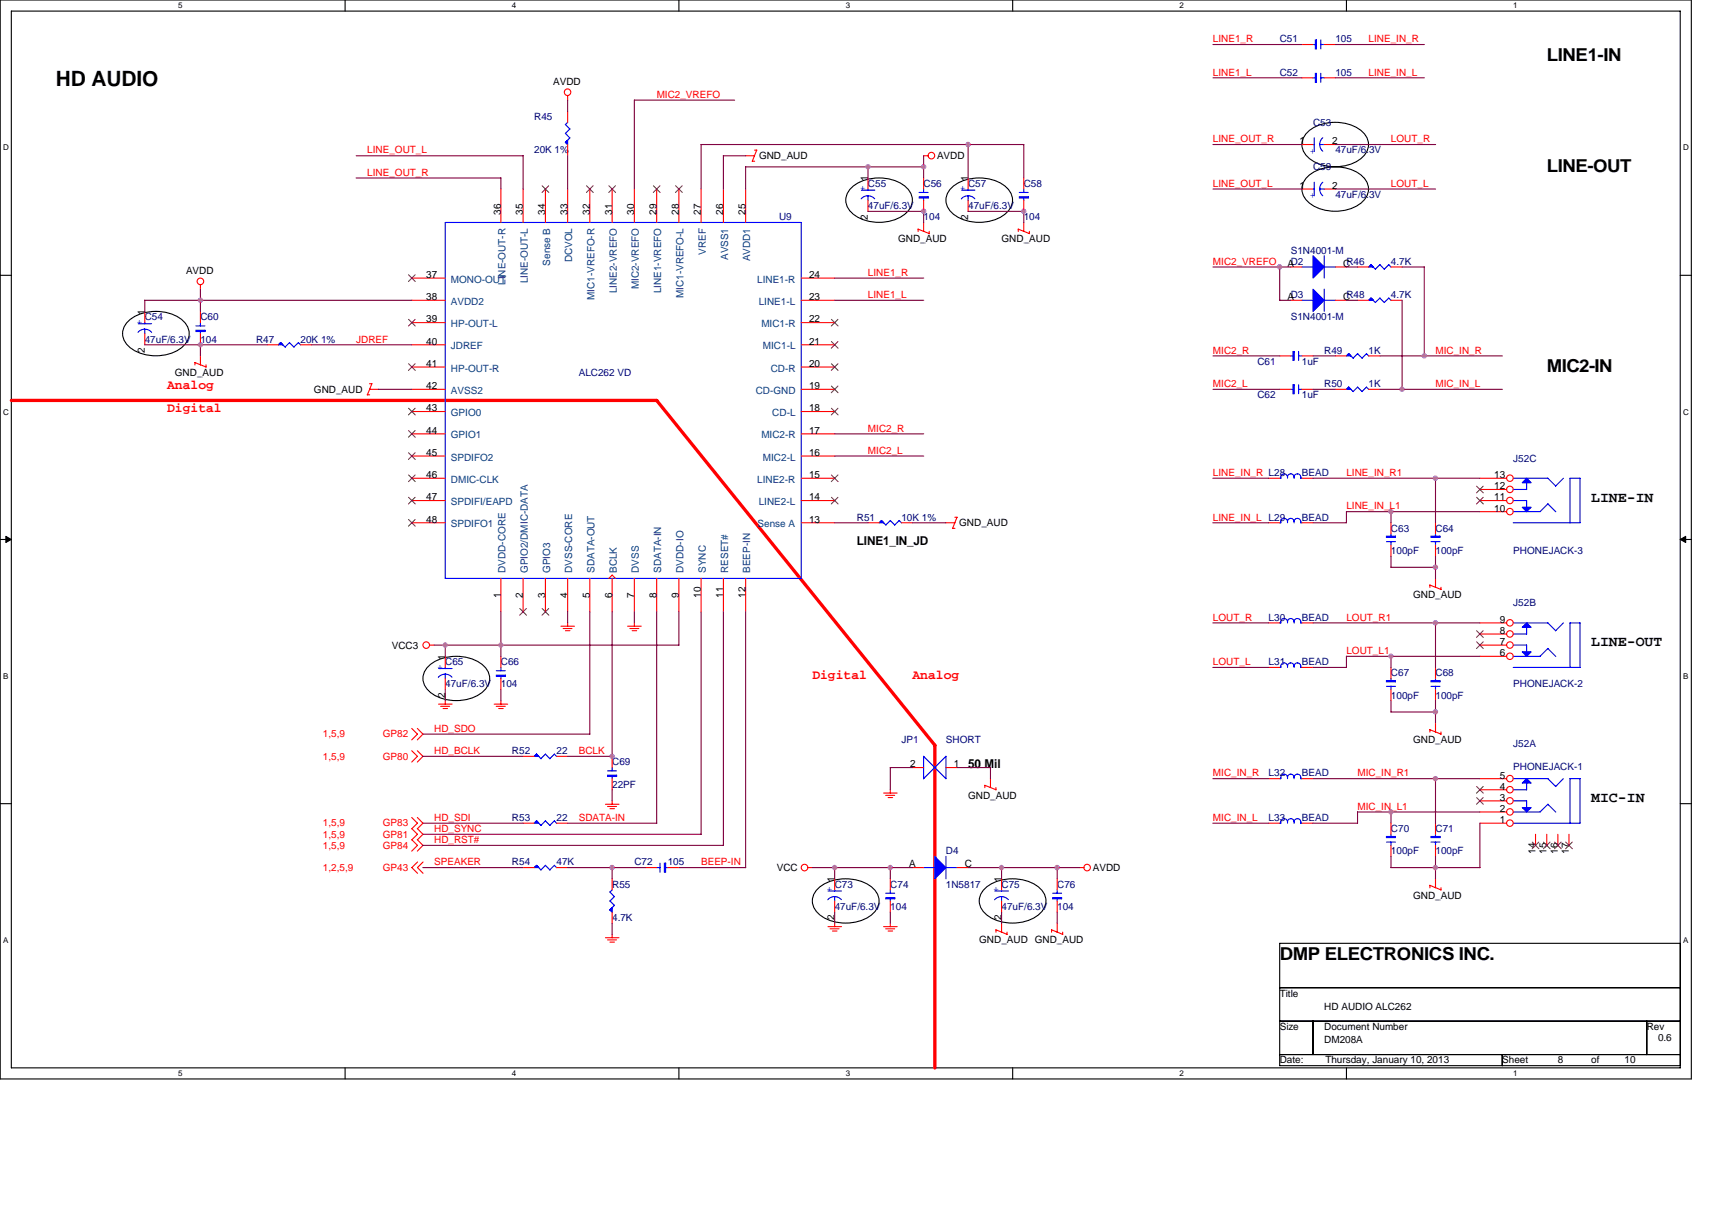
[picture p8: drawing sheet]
<svg xmlns="http://www.w3.org/2000/svg" width="297mm" height="210mm" viewBox="0 0 297 210" stroke-linecap="round" stroke-linejoin="round" font-family="sans-serif">
<path d="M0 0h293.5v187.2h-293.5zM2 1.9h289.5v183.4h-289.5z" fill="none" stroke="#000" stroke-width=".19"/>
<g fill="#fff">
<path d="M30.9 .2h.8v1.6h-.8z"/>
<path d="M30.9 185.5h.8v1.6h-.8z"/>
</g>
<path d="M59.9 0v1.9M59.9 185.3v1.9" fill="none" stroke="#000" stroke-width=".19"/>
<g fill="#fff">
<path d="M88.8 .2h.8v1.6h-.8z"/>
<path d="M88.8 185.5h.8v1.6h-.8z"/>
</g>
<path d="M117.8 0v1.9M117.8 185.3v1.9" fill="none" stroke="#000" stroke-width=".19"/>
<g fill="#fff">
<path d="M146.7 .2h.8v1.6h-.8z"/>
<path d="M146.7 185.5h.8v1.6h-.8z"/>
</g>
<path d="M175.7 0v1.9M175.7 185.3v1.9" fill="none" stroke="#000" stroke-width=".19"/>
<g fill="#fff">
<path d="M204.7 .2h.7v1.6h-.7z"/>
<path d="M204.7 185.5h.7v1.6h-.7z"/>
</g>
<path d="M233.6 0v1.9M233.6 185.3v1.9" fill="none" stroke="#000" stroke-width=".19"/>
<g fill="#fff">
<path d="M262.6 .2h.7v1.6h-.7z"/>
<path d="M262.6 185.5h.7v1.6h-.7z"/>
<path d="M.5 24.8h1v1.6h-1z"/>
<path d="M292 24.8h1v1.6h-1z"/>
<path d="M.5 70.7h1v1.5h-1z"/>
<path d="M292 70.7h1v1.5h-1z"/>
</g>
<path d="M0 47.8h2M291.5 47.8h2" fill="none" stroke="#000" stroke-width=".19"/>
<g fill="#fff">
<path d="M.5 116.5h.9v1.6h-.9z"/>
<path d="M292 116.5h.9v1.6h-.9z"/>
</g>
<path d="M0 93.6h2M291.5 93.6h2" fill="none" stroke="#000" stroke-width=".19"/>
<path d="M1 93.1l1 .5-1 .5zM291.5 93.6l1-.5v1z" fill="#000" stroke="#000" stroke-width=".17"/>
<g fill="#fff">
<path d="M.5 162.4h.9v1.5h-.9z"/>
<path d="M292 162.4h.9v1.5h-.9z"/>
</g>
<g fill="none" stroke="#000" stroke-width=".19">
<path d="M147.5 32.8a7.5 7.5 0 0 1 10 0 2.87 2.87 0 0 1-.6 4.4 7.6 7.6 0 0 1-9.4-.5 2.79 2.79 0 0 1 0-3.9zM164.9 32.8a7.5 7.5 0 0 1 10 0 2.87 2.87 0 0 1-.6 4.4 7.6 7.6 0 0 1-9.4-.5 2.79 2.79 0 0 1 0-3.9zM226.7 23.1a7.5 7.5 0 0 1 10 0 2.87 2.87 0 0 1-.6 4.5 7.6 7.6 0 0 1-9.4-.6 2.79 2.79 0 0 1 0-3.9zM226.7 30.9a7.5 7.5 0 0 1 10 0 2.87 2.87 0 0 1-.6 4.4 7.6 7.6 0 0 1-9.4-.6 2.79 2.79 0 0 1 0-3.8zM22.1 55.9a7.5 7.5 0 0 1 9.9 0 2.87 2.87 0 0 1-.5 4.5 7.6 7.6 0 0 1-9.4-.6 2.79 2.79 0 0 1 0-3.9zM74.2 115.8a7.5 7.5 0 0 1 10 0 2.85 2.85 0 0 1-.6 4.4 7.6 7.6 0 0 1-9.4-.5 2.77 2.77 0 0 1 0-3.9zM0 139.5h2M291.5 139.5h2M141.7 154.4a7.5 7.5 0 0 1 10 0 2.85 2.85 0 0 1-.5 4.4 7.6 7.6 0 0 1-9.5-.5 2.77 2.77 0 0 1 0-3.9zM170.7 154.4a7.5 7.5 0 0 1 10 0 2.86 2.86 0 0 1-.6 4.4 7.6 7.6 0 0 1-9.4-.5 2.77 2.77 0 0 1 0-3.9zM222 163.7h69.5v21.2h-69.5zM222 171.4h69.5"/>
<path d="M222 177.2h69.5M227.8 177.2v5.8M285.7 177.2v5.8M222 183h69.5M260.6 183v1.9"/>
</g>
<path d="M2 69.5h111.9l48.3 59.8M162.2 129.3v56" fill="none" stroke="#f00" stroke-width=".57"/>
<g fill="none" stroke="#f00" stroke-width=".19">
<path d="M98.5 16.6v.8M98.5 19.3v1.9M225.9 13.5h1.9M225.9 7.7h1.9M229.8 13.5h1.9M229.8 7.7h1.9M86.9 32.8v5.8M90.8 32.8v5.8M94.6 32.8v5.8M98.5 25.1v1.9M98.5 32.8v5.8M102.3 32.8v5.8"/>
<path d="M106.2 32.8v5.8M110.1 32.8v5.8M113.9 32.8v5.8M117.8 32.8v5.8M121.6 32.8v5.8M125.5 32.8v5.8M129.3 27h1.6l-.4 1M129.4 32.8v5.8M130.5 28h.4M130.9 26.1h.4l-.4 1M150.6 30.9v1.9M150.6 34.7v2"/>
<path d="M159.3 39.8v.4M160.2 27h.8M160.2 38.6v1.6l-.9-.4M160.2 30.9v1.9M160.2 34.7v2M168 30.9v1.9M168 34.7v2M176.7 39.8v.4M177.6 38.6v1.6l-.9-.4M177.6 30.9v1.9M177.6 34.7v2M225.9 32.8h1.9"/>
<path d="M225.9 25.1h1.9M229.8 32.8h1.9M229.8 25.1h1.9M25.1 54v2M25.1 57.9v1.9M34.8 49.4v.8M34.8 54v2M34.8 57.9v1.9M46.4 59.8h1.9M52.2 59.8h1.9M71.5 52.1h5.8M71.5 59.8h5.8"/>
<path d="M71.5 56h5.8M71.5 48.3h5.8M139 52.1h5.8M139 59.8h5.8M139 56h5.8M139 48.3h5.8M160.2 40.1l1 .4M161.2 40.2v.4M177.6 40.1l1 .4M178.6 40.2v.4M224 46.3h1.9M224 52.1h1.9"/>
<path d="M231.7 46.3h1.9M231.7 52.1h1.9M235.5 46.3h2M235.5 52.1h2M241.3 46.3h2M241.3 52.1h2M33.8 62.9v.4M34.8 63.3l.9 .4M34.8 61.7v1.6l-1-.4M35.7 63.3v.4M64.1 66.6h.4M64.2 67.5l-.5 1h.4"/>
<path d="M64.5 66.6l-.4 1h1.6M71.5 67.6h5.8M71.5 79.1h5.8M71.5 75.3h5.8M71.5 71.4h5.8M71.5 63.7h5.8M139 67.6h5.8M139 79.1h5.8M139 75.3h5.8M139 71.4h5.8M139 63.7h5.8M222 67.6h2"/>
<path d="M222 61.8h2M225.9 67.6h1.9M225.9 61.8h1.9M231.7 67.6h1.9M231.7 61.8h1.9M237.5 67.6h1.9M237.5 61.8h1.9M71.5 90.7h5.8M71.5 83h5.8M71.5 86.9h5.8M139 90.7h5.8M139 83h5.8"/>
<path d="M139 86.9h5.8M150.6 90.7h1.9M156.4 90.7h1.9M164.1 90.7h1.6l-.4 1M165.3 91.7h.4M165.7 89.8h.4M166 89.8l-.4 .9M220.1 90.7h1.9M220.1 83h1.9M225.9 90.7h1.9M225.9 83h1.9M241.3 90.7v1.9"/>
<path d="M241.3 94.6v1.9M249.1 90.7v1.9M249.1 94.6v1.9M256.8 83h4.6M256.8 84.9h4.6M256.8 86.9h4.6M256.8 88.8h4.6M74.5 112h.9M77.3 113.9v1.9M77.3 117.8v1.9M86.9 100.4v5.8M86.9 113.9v1.9"/>
<path d="M86.9 117.8v1.9M90.8 100.4v5.8M94.6 100.4v5.8M97.3 108.7h2.4M97.7 109.1h1.5M98.1 109.5h.8M98.5 100.4v5.8M98.5 108.1v.6M102.3 100.4v5.8M105.6 100.4l.6-.6 .6 .6M106.2 100.4v5.8M108.9 108.7h2.3"/>
<path d="M109.3 109.1h1.5M109.7 109.5h.8M110.1 100.4v5.8M110.1 108.1v.6M113.9 100.4v5.8M117.8 100.4v5.8M121.6 100.4v5.8M125.5 100.4v5.8M129.4 100.4v5.8M220.1 115.8h1.9M220.1 108.1h1.9M225.9 115.8h1.9"/>
<path d="M225.9 108.1h1.9M241.3 115.8v2M241.3 119.7v1.9M248.1 101.5v.4M249 101.9l1 .4M249.1 100.4v1.5l-1-.4M249.1 115.8v2M249.1 119.7v1.9M250 101.9v.4M256.8 112h4.6M256.8 108.1h4.6M256.8 110h4.6"/>
<path d="M256.8 113.9h4.6M71.4 130.3l1 1-1 .9M71.4 126.4l1 1-1 1M72.4 130.3l1 1-1 .9M72.4 126.4l1 1-1 1M76.1 122.2h2.3M76.5 122.6h1.5M76.9 123h.8M77.3 121.6v.6M85.7 122.2h2.4M86.1 122.6h1.6M86.5 123h.8"/>
<path d="M86.9 121.6v.6M90.8 131.3h1.9M96.6 131.3h1.9M105 139.6h2.4M105.4 140h1.6M106.2 131.3v1.9M106.2 135.1v2M106.2 139v.6M153.3 137.6h2.4M153.7 138h1.5M154.1 138.4h.8M154.5 137.1v.5"/>
<path d="M158.3 133.2h1.9M164.1 133.2h1.9M171.8 136.7l1 .4v-.4M171.8 135.1v1.6l-.9-.4v.4M220.1 135.1h1.9M225.9 135.1h1.9M248.1 126.6l1 .4M248.1 126.6v.4M249 127l1 .4M249.1 125.5v1.5M250 127v.4M256.8 135.1h4.6"/>
<path d="M256.8 137.1h4.6M256.8 139h4.6M71.4 143.8l1 1-1 1M71.4 141.9l1 1-1 .9M71.4 145.7l1 1-1 1M72.4 143.8l1 1-1 1M72.4 141.9l1 1-1 .9M72.4 145.7l1 1-1 1M72.5 149.6l-1 1 1 1M73.4 149.6l-1 1 1 1M90.8 150.6h1.9M90.8 142.9h1.9"/>
<path d="M96.6 150.6h1.9M96.6 142.9h1.9M105.8 140.3h.8M106.2 152.5v1.9M106.2 158.3v1.9M112 150.6h1.9M115.9 150.6h1.9M140.2 150.6h.8M144.8 152.5v1.9M144.8 156.4v1.9M154.5 152.5v1.9M154.5 156.4v1.9"/>
<path d="M158.3 150.6h1.9M166 150.6h2M173.8 152.5v1.9M173.8 156.4v1.9M183.4 152.5v1.9M183.4 156.4v1.9M187.3 150.6h.8M220.1 142.9h1.9M225.9 142.9h1.9M241.3 142.9v1.9M241.3 146.7v1.9M248.1 153.6v.5"/>
<path d="M249 154l1 .4M249.1 142.9v1.9M249.1 146.7v1.9M249.1 152.5v1.6l-1-.5M250 154.1v.4M256.8 142.9h4.6M256.8 140.9h4.6M266.4 144.8v1.9M268.4 144.8v1.9M270.3 144.8v1.9M272.2 144.8v1.9M105 162.7h2.4"/>
<path d="M105.4 163.1h1.6M105.8 163.5h.8M106.2 162.2v.6M143.7 160.8h2.3M144 161.2h1.6M144.4 161.6h.8M144.8 160.2v.6M153.3 160.8h2.4M153.7 161.2h1.5M154.1 161.6h.8M154.5 160.2v.6M172.8 161.4l1 .4"/>
<path d="M172.8 161.4v.4M173.8 161.7l.9 .5M173.8 160.2v1.6M174.7 161.8v.4M183.4 161.7l1 .5M183.4 160.2v1.6l-1-.4 .1 .4M184.4 161.8v.4"/>
<circle cx="98.5" cy="16" r=".57"/>
<circle cx="161.6" cy="27" r=".57"/>
<circle cx="34.8" cy="48.8" r=".57"/>
<circle cx="262" cy="86.9" r=".57"/>
<circle cx="262" cy="83" r=".57"/>
<circle cx="262" cy="84.9" r=".57"/>
<circle cx="262" cy="88.8" r=".57"/>
<circle cx="74" cy="111.9" r=".57"/>
<circle cx="262" cy="113.9" r=".57"/>
<circle cx="262" cy="108.1" r=".57"/>
<circle cx="262" cy="111.9" r=".57"/>
<circle cx="262" cy="110" r=".57"/>
<circle cx="262" cy="135.1" r=".57"/>
<circle cx="262" cy="137" r=".57"/>
<circle cx="262" cy="139" r=".57"/>
<circle cx="139.6" cy="150.6" r=".57"/>
<circle cx="188.6" cy="150.6" r=".57"/>
<circle cx="262" cy="140.9" r=".57"/>
<circle cx="262" cy="142.8" r=".57"/>
</g>
<g fill="none" stroke="#00f" stroke-width=".19">
<path d="M227.8 13.5h.4M227.8 7.7h.4M229.1 13.5h.7M229.1 7.7h.7M229.2 6.9v1.6M229.2 12.7v1.6M77.3 38.6h61.7v61.8h-61.7zM98.1 24.7l.4 .4M98.1 23.1l.8 .8M98.1 21.6l.8 .8M98.5 21.2l-.4 .4M98.9 23.9l-.8 .8"/>
<path d="M98.9 22.4l-.8 .8M149.4 34.5a1.54 1.54 0 0 1 1.2-.5 1.54 1.54 0 0 1 1.2 .5M149.5 33h2.3M150.6 32.8v.2M150.6 34v.8M159.5 33.4h1.5M160.2 32.8v.6M160.2 34.4v.4M166.8 33h2.4M168 32.8v.2M168 34v.8M169.1 34.5a1.55 1.55 0 0 0-1.2-.5h.1a1.46 1.46 0 0 0-1.2 .5"/>
<path d="M176.8 33.4h1.6M177.6 32.8v.6M177.6 34.4v.4M227.8 32.8h.2M227.8 25.1h.2M228 23.9v2.3M228 31.6v2.4M229 32.8a1.54 1.54 0 0 0 .5 1.2M229 25.1a1.54 1.54 0 0 0 .5 1.1M229 32.8h.8M229 25.1h.8M229.5 23.9a1.54 1.54 0 0 0-.5 1.2"/>
<path d="M229.5 31.6a1.46 1.46 0 0 0-.5 1.2M24 56.2h2.3M25.1 57.1a1.54 1.54 0 0 1 1.2 .6M25.1 57.1a1.46 1.46 0 0 0-1.2 .6M25.1 56v.2M25.1 57.1v.8M34 56.6h1.6M34.8 56v.6M34.8 57.5v.4M48.7 59.5l.8 .7M48.7 59.4l-.4 .4M50.2 59.5l.8 .7"/>
<path d="M50.2 59.4l-.7 .8M51.8 59.5l.4 .4M51.8 59.4l-.8 .8M225.9 52.1h1.9M225.9 46.3h1.9M229.8 44.4v3.9M229.8 50.2v3.8M229.8 52.1h1.9M229.8 46.3h1.9M237.9 45.9l.8 .8M237.9 51.7l.8 .8M237.9 45.9l-.4 .4"/>
<path d="M237.9 51.7l-.4 .4M239.4 45.9l.8 .8M239.4 51.7l.8 .8M239.4 45.9l-.8 .8M239.4 51.7l-.8 .8M241 45.9l.4 .5M241 51.7l.4 .4M241 45.9l-.8 .8M241 51.7l-.8 .8M223.9 67.6h.4M223.9 61.8h.4M225.3 67.6h.6"/>
<path d="M225.3 61.8h.6M225.3 61v1.5M225.3 66.8v1.5M234 67.2l.8 .8M234 67.2l-.4 .4M235.5 67.2l.8 .8M235.5 61.4l.8 .8M235.6 67.2l-.8 .7M235.6 61.4l-.8 .8-.8-.8-.4 .4M237.1 67.2l.4 .4M237.1 67.2l-.8 .7M237.5 61.8l-.4-.4-.8 .7"/>
<path d="M152.9 90.3l.8 .8M152.9 90.3l-.4 .4M154.5 90.3l.8 .8M154.5 90.3l-.8 .8M156 90.3l.4 .4M156 90.3l-.8 .8M222 83h.2M222 90.7h.2M222.2 82.8a.58 .58 0 0 1 .6-.6 .58 .58 0 0 1 .6 .6M222.2 82.8v.2M223.4 82.8a.57 .57 0 0 1 .6-.6 .57 .57 0 0 1 .5 .6 .58 .58 0 0 1 .6-.6 .58 .58 0 0 1 .6 .6M223.4 90.5a.6 .6 0 0 0-.7-.5 .6 .6 0 0 0-.5 .7"/>
<path d="M223.4 90.5a.57 .57 0 0 1 .6-.5 .57 .57 0 0 1 .5 .5M223.4 82.8v.2M223.4 90.5v.2M224.5 90.5a.6 .6 0 0 1 .7-.5 .6 .6 0 0 1 .5 .7M224.5 82.8v.2M224.5 90.5v.2M225.7 83h.2M225.7 90.7h.2M225.7 82.8v.2M240.6 94h1.5M241.3 92.6v.4M241.3 94v.6"/>
<path d="M248.3 94h1.5M249.1 92.6v.4M249.1 94v.6M262.5 90.7h11.6v-7.7h-1.7v7.7M262.5 83h6.1l1.3 1.3M262.5 86.9h2.4M262.5 84.9h2.4M264.9 83.8v1.2M264.9 86.8v1.2M268.6 87.4l1.3 1.4M268.6 87.4l-1.4 1.4h-4.7M271.2 83l-1.3 1.4"/>
<path d="M76.1 116h2.3M77.2 117h.1a1.54 1.54 0 0 1 1.1 .5M77.2 117a1.54 1.54 0 0 0-1.2 .5M77.3 115.8v.2M77.3 117v.8M86.1 116.4h1.6M86.9 115.8v.6M86.9 117.4v.4M222 115.8h.2M222 108.1h.2M222.2 115.6a.58 .58 0 0 1 .6-.6 .58 .58 0 0 1 .6 .6M222.2 107.9a.58 .58 0 0 1 .6-.6 .58 .58 0 0 1 .6 .6"/>
<path d="M222.2 107.9v.2M222.2 115.6v.2M223.4 115.6a.57 .57 0 0 1 .6-.6 .57 .57 0 0 1 .5 .6 .58 .58 0 0 1 .6-.6 .58 .58 0 0 1 .6 .6M223.4 107.9a.57 .57 0 0 1 .6-.6 .57 .57 0 0 1 .5 .6 .58 .58 0 0 1 .6-.6 .58 .58 0 0 1 .6 .6M223.4 107.9v.2M223.4 115.6v.2M224.5 107.9v.2M224.5 115.6v.2M225.7 115.8h.2M225.7 108.1h.2M225.7 107.9v.2M225.7 115.6v.2"/>
<path d="M240.6 119.1h1.5M241.3 117.7v.4M241.3 119.1v.6M248.3 119.1h1.5M249.1 117.7v.4M249.1 119.1v.6M262.5 115.8h11.6v-7.7h-1.7v7.7M262.5 108.1h6.1l1.3 1.4M262.5 112h2.4M264.9 108.9v1.1h-2.4M264.9 111.9v1.2M268.6 112.5l1.3 1.4"/>
<path d="M268.6 112.5l-1.4 1.4h-4.7M271.2 108.1l-1.3 1.4M93.1 130.9l.8 .8M93.1 130.9l-.4 .4M93.8 131.7l.9-.8 .7 .8M96.2 130.9l.4 .4M96.2 130.9l-.8 .8M105.4 133.8h1.6M106.2 133.2v.6M106.2 134.7v.4M160.2 131.2v3.9M160.2 131.3l3.9 3.8"/>
<path d="M164.1 131.2v3.9M164.1 131.3l-3.9 3.8M222 135.1h.2M222.2 134.9a.58 .58 0 0 1 .6-.6 .58 .58 0 0 1 .6 .6M222.2 134.9v.2M223.4 134.9a.57 .57 0 0 1 .6-.6 .57 .57 0 0 1 .5 .6 .58 .58 0 0 1 .6-.6 .58 .58 0 0 1 .6 .6M223.4 134.9v.2M224.5 134.9v.2M225.7 135.1h.2M225.7 134.9v.2M262.5 135.1h6.1l1.3 1.4M262.5 139h2.4v1.1"/>
<path d="M264.9 135.9v1.2h-2.4M268.6 139.6l1.3 1.3M268.6 139.6l-1.4 1.3h-4.7M271.2 135.1l-1.3 1.4M93.1 142.5l.8 .8M93.1 150.2l.8 .8M93.1 142.4l-.4 .5M93.1 150.2l-.4 .4M93.8 143.2l.9-.8 .7 .9M93.8 151l.9-.8 .7 .8M96.2 142.5l.4 .4M96.2 150.2l.4 .4"/>
<path d="M96.2 142.4l-.8 .8M96.2 150.2l-.8 .8M105.8 157.9l.4 .4M105.8 156.3l.8 .8M105.8 154.8l.8 .8M106.2 154.4l-.4 .4M106.6 157.1l-.8 .8M106.6 155.6l-.8 .8M113.9 150.6h.6M114.5 149.8v1.6M115.5 150.6h.4M143.7 154.6h2.3"/>
<path d="M144.8 154.4v.2M144.8 155.6v.8M146 156.1a1.55 1.55 0 0 0-1.2-.5 1.54 1.54 0 0 0-1.2 .5M153.7 155h1.5M154.5 154.4v.6M154.5 156v.4M160.2 150.6h2M164.1 150.6h2M164.1 148.6v3.9M172.6 154.6h2.4M173.8 155.6a1.54 1.54 0 0 1 1.1 .5M173.8 155.6a1.54 1.54 0 0 0-1.2 .5"/>
<path d="M173.8 154.4v.2M173.8 155.6v.8M182.6 155h1.6M183.4 154.4v.6M183.4 156v.4M222 142.9h.2M222.2 142.6a.58 .58 0 0 1 .6-.5 .58 .58 0 0 1 .6 .5M222.2 142.6v.3M223.4 142.6a.57 .57 0 0 1 .6-.5 .57 .57 0 0 1 .5 .5 .58 .58 0 0 1 .6-.5 .58 .58 0 0 1 .6 .5M223.4 142.6v.3M224.5 142.6v.3M225.7 142.9h.2"/>
<path d="M225.7 142.6v.3M240.6 146.1h1.5M241.3 144.8v.4M241.3 146.1v.6M248.3 146.1h1.5M249.1 144.8v.4M249.1 146.1v.6M262.5 142.9h11.6v-7.8h-1.7v7.8"/>
</g>
<g fill="#00f" stroke="#00f" stroke-width=".19">
<path d="M105.4 134.5v.2h1.6v-.2z" fill-rule="evenodd"/>
<path d="M224.3 66.8v1.5h.2v-1.5z" fill-rule="evenodd"/>
<path d="M182.6 155.8v.2h1.6v-.2z" fill-rule="evenodd"/>
<path d="M152.9 90.3l.4 .4h-.8l.4-.4 .4 .4z" fill-rule="evenodd"/>
<path d="M233.6 67.6l.4-.4 .4 .4-.4-.4 .4 .4z" fill-rule="evenodd"/>
<path d="M93.1 142.5l.4 .4h-.8l.4-.4 .4 .4z" fill-rule="evenodd"/>
<path d="M240.6 145.2v.2h1.5v-.2z" fill-rule="evenodd"/>
<path d="M264.9 135.1l.8 .8h-1.6z" fill-rule="evenodd"/>
<path d="M264.1 140.1h1.6l-.8 .8z" fill-rule="evenodd"/>
<path d="M248.3 145.2v.2h1.5v-.2z" fill-rule="evenodd"/>
<path d="M34 57.3v.2h1.6v-.2z" fill-rule="evenodd"/>
<path d="M159.5 34.2v.2h1.5v-.2z" fill-rule="evenodd"/>
<path d="M92.7 131.3l.4-.4 .4 .4-.4-.4 .4 .4z" fill-rule="evenodd"/>
<path d="M240.6 118.1v.2h1.5v-.2z" fill-rule="evenodd"/>
<path d="M115.3 149.8v1.5h.2v-1.5z" fill-rule="evenodd"/>
<path d="M105.8 157.9l.4-.4v.8l-.4-.4 .4-.4z" fill-rule="evenodd"/>
<path d="M153.7 155.8v.2h1.5v-.2z" fill-rule="evenodd"/>
<path d="M92.7 150.6l.4-.4 .4 .4-.4-.4 .4 .4z" fill-rule="evenodd"/>
<path d="M264.9 83l.8 .8h-1.6z" fill-rule="evenodd"/>
<path d="M264.1 88h1.6l-.8 .8z" fill-rule="evenodd"/>
<path d="M237.5 46.3l.4-.4 .3 .4-.3-.4 .3 .4z" fill-rule="evenodd"/>
<path d="M227.8 50.2l2 1.9-2 1.9z" fill-rule="evenodd"/>
<path d="M228.2 12.7v1.6h.2v-1.6z" fill-rule="evenodd"/>
<path d="M240.6 93v.2h1.5v-.2z" fill-rule="evenodd"/>
<path d="M98.5 24.3v.8l-.4-.4z" fill-rule="evenodd"/>
<path d="M237.5 52.1l.4-.4 .3 .4-.3-.4 .3 .4z" fill-rule="evenodd"/>
<path d="M86.1 117.2v.2h1.6v-.2z" fill-rule="evenodd"/>
<path d="M264.1 108.9l.8-.8 .8 .8z" fill-rule="evenodd"/>
<path d="M264.1 113.1h1.6l-.8 .8z" fill-rule="evenodd"/>
<path d="M248.3 93v.2h1.5v-.2z" fill-rule="evenodd"/>
<path d="M248.3 118.1v.2h1.5v-.2z" fill-rule="evenodd"/>
<path d="M48.7 59.5l.4 .3h-.8l.4-.3 .4 .3z" fill-rule="evenodd"/>
<path d="M227.8 44.4l2 1.9-2 2z" fill-rule="evenodd"/>
<path d="M162.2 148.6l1.9 2-1.9 1.9z" fill-rule="evenodd"/>
<path d="M228.2 6.9v1.6h.2v-1.6z" fill-rule="evenodd"/>
<path d="M224.3 61v1.5h.2v-1.5z" fill-rule="evenodd"/>
<path d="M233.6 61.8l.4-.4 .4 .4-.4-.4 .4 .4z" fill-rule="evenodd"/>
<path d="M176.9 34.2v.2h1.5v-.2z" fill-rule="evenodd"/>
</g>
<g fill="none" stroke="#804000" stroke-width=".17">
<path d="M94.1 32.2l1.1 1.2M95.2 32.2l-1.2 1.2M101.8 32.2l1.1 1.2M102.9 32.2l-1.2 1.2M105.6 32.2l1.2 1.2M106.8 32.2l-1.2 1.2M113.4 32.2l1.1 1.2M114.5 32.2l-1.2 1.2M117.2 32.2l1.2 1.2M118.4 32.2l-1.2 1.2M70.9 47.7l1.1 1.2M70.9 55.4l1.1 1.2"/>
<path d="M72 55.4l-1.1 1.2M72 47.7l-1.1 1.2M144.2 59.3l1.2 1.1M144.2 55.4l1.2 1.2M145.4 59.3l-1.2 1.1M145.4 55.4l-1.2 1.2M70.9 63.1l1.1 1.2M70.9 70.8l1.1 1.2M70.9 74.7l1.1 1.2M70.9 78.6l1.1 1.1M72 78.6l-1.1 1.1M72 74.7l-1.1 1.2"/>
<path d="M72 63.1l-1.1 1.2M72 70.8l-1.1 1.2M144.2 70.8l1.2 1.2M144.2 67l1.2 1.2M144.2 63.1l1.2 1.2M145.4 70.8l-1.2 1.2M145.4 67l-1.2 1.2M145.4 63.1l-1.2 1.2M70.9 82.4l1.1 1.2M70.9 86.3l1.1 1.2M70.9 90.1l1.1 1.2M72 82.4l-1.1 1.2"/>
<path d="M72 86.3l-1.1 1.2M72 90.1l-1.1 1.2M144.2 86.3l1.2 1.2M144.2 82.4l1.2 1.2M145.4 86.3l-1.2 1.2M145.4 82.4l-1.2 1.2M256.2 84.4l1.2 1.1M256.2 86.3l1.2 1.2M257.3 84.4l-1.1 1.1M257.3 86.3l-1.1 1.2M90.2 105.6l1.2 1.2M91.3 105.6l-1.1 1.2"/>
<path d="M94.1 105.6l1.1 1.2M95.2 105.6l-1.2 1.2M256.2 109.5l1.2 1.1M256.2 111.4l1.2 1.1M257.3 109.5l-1.1 1.1M257.3 111.4l-1.1 1.1M256.2 136.5l1.2 1.1M256.2 138.4l1.2 1.2M257.3 136.5l-1.1 1.1M257.3 138.4l-1.1 1.2M265.9 146.1l1.1 1.2M267 146.1l-1.2 1.2"/>
<path d="M267.8 146.1l1.2 1.2M268.9 146.1l-1.1 1.2M269.7 146.1l1.2 1.2M270.9 146.1l-1.2 1.2M271.6 146.1l1.2 1.2M272.8 146.1l-1.2 1.2"/>
</g>
<g fill="none" stroke="#800040" stroke-width=".19">
<path d="M98.5 17.4v1.9M110.1 17.4v15.4M110.1 17.4h17.4M210.5 7.7h15.4M210.5 13.5h15.4M231.7 7.7h15.4M231.7 13.5h15.4M61.8 30.9h25.1M61.8 27h29M86.9 30.9v1.9M90.8 27v5.8M98.5 27v5.8"/>
<path d="M125.5 27h3.9M125.5 27v5.8M150.6 36.7h9.6v1.9M150.6 28.9v2M160.2 27v3.9M160.2 29h-30.9l.1 3.8M168 36.7h9.6v1.9M168 25.1v5.8M177.6 30.9v-5.8h-56v7.7M210.5 25.1h15.4M210.5 32.8h15.4M231.7 25.1h17.4"/>
<path d="M231.7 32.8h17.4M25.1 59.8h21.3M34.8 50.2v3.8M34.8 59.8v2M54.1 59.8h17.4M71.5 52.1h-46.4v1.9M144.8 48.3h15.5M144.8 52.1h15.5M210.5 46.3h13.5M222 52.1h2M222 46.3v5.8M233.6 52.1h2"/>
<path d="M233.6 46.3h2M243.2 46.3h3.9v15.5M243.3 52.1v15.5M65.7 67.6h5.8M144.8 75.3h15.5M144.8 79.1h15.5M210.5 61.8h11.6M210.5 67.6h11.6M227.8 61.8h3.9M227.8 67.6h3.9M239.4 61.8h21.3M239.4 67.6h21.3"/>
<path d="M144.8 90.7h5.8M158.3 90.7h5.8M210.4 90.7h9.7M210.4 83h9.7M227.8 83h29M241.3 88.8v1.9M241.3 96.5v2l7.8-.1M249.1 83v7.7M249.1 96.5v3.9M256.8 88.8h-23.2v1.9h-5.8M77.3 111.9v2M77.3 119.7v1.9"/>
<path d="M86.9 106.2v7.7M86.9 119.7v1.9M98.5 106.2v1.9M102.3 106.2v21.2M106.2 106.2v25.1h-7.7M110.1 106.2v1.9M113.9 106.2v36.7M117.8 106.2v5.8h-42.5M121.6 106.2v38.6h-48.2M125.5 106.2v40.5M129.4 106.2v44.4M210.4 115.8h9.7"/>
<path d="M210.4 108.1h9.7M227.8 108.1h29M233.6 113.9v1.9h-5.8M233.6 113.9h23.2M241.3 113.9v1.9M249.1 108.1v7.7M73.4 127.4h28.9M73.4 131.3h17.4M106.2 137.1v1.9M158.3 133.2h-3.8v3.9M166 133.2h5.9M171.8 133.2v1.9"/>
<path d="M210.4 135.1h9.7M227.8 135.1h29M241.3 121.6v2M241.3 123.5h7.8M249.1 121.6v3.9M249.1 135.1v7.8M73.4 146.7h52.1M73.4 150.6h17.4M73.4 142.9h17.4M98.5 142.9h15.5M98.5 150.6h13.5M106.2 150.5v2"/>
<path d="M117.8 150.6h11.6M140.9 150.6h17.4M144.8 150.5v2M144.8 158.3v1.9M154.5 150.5v2M154.5 158.3v1.9M168 150.6h19.3M173.8 150.5v2M173.8 158.3v1.9M183.4 150.5v2M183.4 158.3v1.9M210.4 142.9h9.7"/>
<path d="M227.8 142.9h7.7M241.3 140.9v2M249.1 148.6v3.9M256.8 142.9v7.7h-15.5v-2M256.8 140.9h-21.3v2M106.2 160.2v2"/>
</g>
<g fill="#f0f" stroke="#f0f" stroke-width=".19">
<circle cx="150.6" cy="28.9" r=".38"/>
<circle cx="168" cy="25.1" r=".38"/>
<circle cx="34.8" cy="52.1" r=".38"/>
<circle cx="160.3" cy="28.9" r=".38"/>
<circle cx="222" cy="46.3" r=".38"/>
<circle cx="243.3" cy="67.6" r=".38"/>
<circle cx="247.1" cy="61.8" r=".38"/>
<circle cx="106.2" cy="131.3" r=".38"/>
<circle cx="106.2" cy="150.6" r=".38"/>
<circle cx="144.8" cy="150.6" r=".38"/>
<circle cx="154.5" cy="150.6" r=".38"/>
<circle cx="183.4" cy="150.6" r=".38"/>
<circle cx="173.8" cy="150.6" r=".38"/>
<circle cx="160.3" cy="36.7" r=".38"/>
<circle cx="177.6" cy="36.7" r=".38"/>
<circle cx="34.8" cy="59.8" r=".38"/>
<circle cx="77.2" cy="111.9" r=".38"/>
<circle cx="86.9" cy="111.9" r=".38"/>
<circle cx="241.3" cy="113.9" r=".38"/>
<circle cx="241.3" cy="140.9" r=".38"/>
<circle cx="249" cy="108.1" r=".38"/>
<circle cx="249" cy="135.1" r=".38"/>
<circle cx="249" cy="150.6" r=".38"/>
<circle cx="249" cy="123.5" r=".38"/>
<circle cx="249" cy="83" r=".38"/>
<circle cx="241.3" cy="88.8" r=".37"/>
<circle cx="249" cy="98.4" r=".38"/>
</g>
<text font-size="3.7" x="9.7" y="15">HD AUDIO</text>
<g font-size="3.1">
<text x="268.4" y="10.6">LINE1-IN</text>
<text x="268.4" y="29.9">LINE-OUT</text>
<text x="268.4" y="64.6">MIC2-IN</text>
<text x="222" y="166.6">DMP ELECTRONICS INC.</text>
</g>
<g font-size="2.5">
<text x="276.1" y="87.1">LINE-IN</text>
<text x="276.1" y="112.1">LINE-OUT</text>
<text x="276.1" y="139.2">MIC-IN</text>
</g>
<g font-size="2.3" fill="#f00">
<text x="29" y="71.4">Digital</text>
<text x="29" y="67.6">Analog</text>
<text x="140.9" y="117.8">Digital</text>
<text x="158.3" y="117.8">Analog</text>
</g>
<g font-size="2.1">
<text x="148.7" y="94.6">LINE1_IN_JD</text>
<text x="168" y="133.2">50 Mil</text>
</g>
<g font-size="1.7" fill="#f00">
<text x="210.5" y="7.3">LINE1_R</text>
<text x="237.5" y="7.3">LINE_IN_R</text>
<text x="113.9" y="17">MIC2_VREFO</text>
<text x="210.5" y="13.1">LINE1_L</text>
<text x="237.5" y="13.1">LINE_IN_L</text>
<text x="63.7" y="26.6">LINE_OUT_L</text>
<text x="210.5" y="24.7">LINE_OUT_R</text>
<text x="241.3" y="24.7">LOUT_R</text>
<text x="63.7" y="30.5">LINE_OUT_R</text>
<text x="210.5" y="32.4">LINE_OUT_L</text>
<text x="241.3" y="32.4">LOUT_L</text>
<text x="150.6" y="47.9">LINE1_R</text>
<text x="210.5" y="45.9">MIC2_VREFO</text>
<text x="150.6" y="51.7">LINE1_L</text>
<text x="61.8" y="59.5">JDREF</text>
<text x="210.5" y="61.4">MIC2_R</text>
<text x="249.1" y="61.4">MIC_IN_R</text>
<text x="210.5" y="67.2">MIC2_L</text>
<text x="249.1" y="67.2">MIC_IN_L</text>
<text x="150.6" y="74.9">MIC2_R</text>
<text x="150.6" y="78.8">MIC2_L</text>
<text x="210.5" y="82.6">LINE_IN_R L28</text>
<text x="233.6" y="82.6">LINE_IN_R1</text>
<text x="233.6" y="88.4">LINE_IN_L1</text>
<text x="210.5" y="90.3">LINE_IN_L L29</text>
<text x="210.5" y="107.7">LOUT_R</text>
<text x="233.6" y="107.7">LOUT_R1</text>
<text x="233.6" y="113.5">LOUT_L1</text>
<text x="210.5" y="115.4">LOUT_L</text>
<text x="56" y="131.8">1,5,9</text>
<text x="56" y="128">1,5,9</text>
<text x="66.4" y="131.8">GP80</text>
<text x="66.4" y="128">GP82</text>
<text x="75.3" y="127">HD_SDO</text>
<text x="75.3" y="130.9">HD_BCLK</text>
<text x="100.4" y="130.9">BCLK</text>
<text x="210.5" y="134.7">MIC_IN_R</text>
<text x="235.5" y="134.7">MIC_IN_R1</text>
<text x="56" y="143.4">1,5,9</text>
<text x="66.4" y="143.4">GP83</text>
<text x="75.3" y="142.5">HD_SDI</text>
<text x="100.4" y="142.5">SDATA-IN</text>
<text x="210.5" y="142.5">MIC_IN_L</text>
<text x="235.5" y="140.5">MIC_IN_L1</text>
<text x="56" y="145.4">1,5,9</text>
<text x="56" y="147.3">1,5,9</text>
<text x="66.4" y="145.4">GP81</text>
<text x="66.4" y="147.3">GP84</text>
<text x="75.3" y="144.4">HD_SYNC</text>
<text x="75.3" y="146.3">HD_RST#</text>
<text x="56" y="151.2">1,2,5,9</text>
<text x="66.4" y="151.2">GP43</text>
<text x="75.3" y="150.2">SPEAKER</text>
<text x="121.6" y="150.2">BEEP-IN</text>
</g>
<g font-size="1.7" fill="#000080">
<text x="222" y="7.3">C51</text>
<text x="231.7" y="7.3">105</text>
<text x="222" y="13.1">C52</text>
<text x="231.7" y="13.1">105</text>
<text x="92.7" y="20.8">R45</text>
<text x="227.8" y="21.8">C53</text>
<text x="92.7" y="26.6">20K 1%</text>
<text x="227.8" y="29.5">C59</text>
<text x="231.7" y="26.6">47uF/6.3V</text>
<text x="150.6" y="32.4">C55</text>
<text x="160.2" y="32.4">C56</text>
<text x="168" y="32.4">C57</text>
<text x="177.6" y="32.4">C58</text>
<text x="231.7" y="34.4">47uF/6.3V</text>
<text x="135.2" y="38.2">U9</text>
<text x="150.6" y="36.3">47uF/6.3V</text>
<text x="160.2" y="38.2">104</text>
<text x="168" y="36.3">47uF/6.3V</text>
<text x="177.6" y="38.2">104</text>
<text x="224" y="44">S1N4001-M</text>
<text x="241.3" y="45.9">4.7K</text>
<text x="241.3" y="51.7">4.7K</text>
<text x="25.1" y="55.6">C54</text>
<text x="25.1" y="59.5">47uF/6.3V</text>
<text x="34.8" y="55.6">C60</text>
<text x="34.8" y="59.5">104</text>
<text x="44.4" y="59.5">R47</text>
<text x="52.2" y="59.5">20K 1%</text>
<text x="224" y="55.6">S1N4001-M</text>
<text x="100.4" y="65.2">ALC262 VD</text>
<text x="218.2" y="63.3">C61</text>
<text x="225.9" y="63.3">1uF</text>
<text x="229.8" y="61.4">R49</text>
<text x="237.5" y="61.4">1K</text>
<text x="218.2" y="69.1">C62</text>
<text x="225.9" y="69.1">1uF</text>
<text x="229.8" y="67.2">R50</text>
<text x="237.5" y="67.2">1K</text>
<text x="225.9" y="82.6">BEAD</text>
<text x="262.6" y="80.1">J52C</text>
<text x="148.7" y="90.3">R51</text>
<text x="156.4" y="90.3">10K 1%</text>
<text x="225.9" y="90.3">BEAD</text>
<text x="241.3" y="92.3">C63</text>
<text x="249.1" y="92.3">C64</text>
<text x="241.3" y="96.1">100pF</text>
<text x="249.1" y="96.1">100pF</text>
<text x="262.6" y="96.1">PHONEJACK-3</text>
<text x="220.1" y="107.7">L30</text>
<text x="225.9" y="107.7">BEAD</text>
<text x="262.6" y="105.2">J52B</text>
<text x="77.3" y="115.4">C65</text>
<text x="77.3" y="119.3">47uF/6.3V</text>
<text x="86.9" y="115.4">C66</text>
<text x="86.9" y="119.3">104</text>
<text x="220.1" y="115.4">L31</text>
<text x="225.9" y="115.4">BEAD</text>
<text x="241.3" y="117.4">C67</text>
<text x="249.1" y="117.4">C68</text>
<text x="262.6" y="119.3">PHONEJACK-2</text>
<text x="241.3" y="121.2">100pF</text>
<text x="249.1" y="121.2">100pF</text>
<text x="88.8" y="130.9">R52</text>
<text x="96.6" y="130.9">22</text>
<text x="156.4" y="128.9">JP1</text>
<text x="164.1" y="128.9">SHORT</text>
<text x="262.6" y="129.7">J52A</text>
<text x="106.2" y="132.8">C69</text>
<text x="106.2" y="136.7">22PF</text>
<text x="220.1" y="134.7">L32</text>
<text x="225.9" y="134.7">BEAD</text>
<text x="262.6" y="133.6">PHONEJACK-1</text>
<text x="88.8" y="142.5">R53</text>
<text x="96.6" y="142.5">22</text>
<text x="220.1" y="142.5">L33</text>
<text x="225.9" y="142.5">BEAD</text>
<text x="164.1" y="148.3">D4</text>
<text x="241.3" y="144.4">C70</text>
<text x="241.3" y="148.3">100pF</text>
<text x="249.1" y="144.4">C71</text>
<text x="249.1" y="148.3">100pF</text>
<text x="88.8" y="150.2">R54</text>
<text x="96.6" y="150.2">47K</text>
<text x="106.2" y="154.1">R55</text>
<text x="110.1" y="150.2">C72</text>
<text x="115.9" y="150.2">105</text>
<text x="144.8" y="154.1">C73</text>
<text x="154.5" y="154.1">C74</text>
<text x="164.1" y="154.1">1N5817</text>
<text x="173.8" y="154.1">C75</text>
<text x="183.4" y="154.1">C76</text>
<text x="106.2" y="159.8">4.7K</text>
<text x="144.8" y="157.9">47uF/6.3V</text>
<text x="154.5" y="157.9">104</text>
<text x="173.8" y="157.9">47uF/6.3V</text>
<text x="183.4" y="157.9">104</text>
</g>
<g font-size="1.7">
<text x="96" y="14.7">AVDD</text>
<text x="131.7" y="27.6">GND_AUD</text>
<text x="162.6" y="27.6">AVDD</text>
<text x="225.5" y="25.1">1</text>
<text x="231.1" y="25.1">2</text>
<text x="225.5" y="32.8">1</text>
<text x="231.1" y="32.8">2</text>
<text x="86.9" y="37.3" transform="rotate(-90 86.9 37.3)">36</text>
<text x="90.7" y="37.3" transform="rotate(-90 90.7 37.3)">35</text>
<text x="94.6" y="37.3" transform="rotate(-90 94.6 37.3)">34</text>
<text x="98.5" y="37.3" transform="rotate(-90 98.5 37.3)">33</text>
<text x="102.3" y="37.3" transform="rotate(-90 102.3 37.3)">32</text>
<text x="106.2" y="37.3" transform="rotate(-90 106.2 37.3)">31</text>
<text x="110" y="37.3" transform="rotate(-90 110 37.3)">30</text>
<text x="113.9" y="37.3" transform="rotate(-90 113.9 37.3)">29</text>
<text x="117.8" y="37.3" transform="rotate(-90 117.8 37.3)">28</text>
<text x="121.6" y="37.3" transform="rotate(-90 121.6 37.3)">27</text>
<text x="125.5" y="37.3" transform="rotate(-90 125.5 37.3)">26</text>
<text x="129.3" y="37.3" transform="rotate(-90 129.3 37.3)">25</text>
<text x="150.6" y="38.1" transform="rotate(-90 150.6 38.1)">2</text>
<text x="168" y="38.1" transform="rotate(-90 168 38.1)">2</text>
<text x="32.3" y="47.5">AVDD</text>
<text x="155.8" y="42.1">GND_AUD</text>
<text x="173.8" y="42.1">GND_AUD</text>
<text x="223.4" y="46.3">AD2</text>
<text x="233" y="46.3">CR46</text>
<text x="74" y="48.2">37</text>
<text x="74" y="52.1">38</text>
<text x="140.4" y="52.1">23</text>
<text x="140.4" y="48.2">24</text>
<text x="223.4" y="52.1">AD3</text>
<text x="233" y="52.1">CR48</text>
<text x="74" y="56">39</text>
<text x="74" y="59.8">40</text>
<text x="140.4" y="59.8">21</text>
<text x="140.4" y="56">22</text>
<text x="25.1" y="61.3" transform="rotate(-90 25.1 61.3)">2</text>
<text x="30.3" y="65.2">GND_AUD</text>
<text x="74" y="63.7">41</text>
<text x="140.4" y="63.7">20</text>
<text x="54.5" y="68.1">GND_AUD</text>
<text x="74" y="67.5">42</text>
<text x="74" y="71.4">43</text>
<text x="140.4" y="71.4">18</text>
<text x="140.4" y="67.5">19</text>
<text x="74" y="75.3">44</text>
<text x="140.4" y="75.3">17</text>
<text x="74" y="79.1">45</text>
<text x="74" y="83">46</text>
<text x="140.4" y="83">15</text>
<text x="140.4" y="79.1">16</text>
<text x="259.3" y="83">13</text>
<text x="74" y="86.8">47</text>
<text x="140.4" y="86.8">14</text>
<text x="259.3" y="84.9">12</text>
<text x="259.3" y="86.8">11</text>
<text x="259.3" y="88.8">10</text>
<text x="74" y="90.7">48</text>
<text x="140.4" y="90.7">13</text>
<text x="166.4" y="91.3">GND_AUD</text>
<text x="86.9" y="103.7" transform="rotate(-90 86.9 103.7)">1</text>
<text x="90.7" y="103.7" transform="rotate(-90 90.7 103.7)">2</text>
<text x="94.6" y="103.7" transform="rotate(-90 94.6 103.7)">3</text>
<text x="98.5" y="103.7" transform="rotate(-90 98.5 103.7)">4</text>
<text x="102.3" y="103.7" transform="rotate(-90 102.3 103.7)">5</text>
<text x="106.2" y="103.7" transform="rotate(-90 106.2 103.7)">6</text>
<text x="110" y="103.7" transform="rotate(-90 110 103.7)">7</text>
<text x="113.9" y="103.7" transform="rotate(-90 113.9 103.7)">8</text>
<text x="117.8" y="103.7" transform="rotate(-90 117.8 103.7)">9</text>
<text x="121.6" y="103.7" transform="rotate(-90 121.6 103.7)">10</text>
<text x="125.5" y="103.7" transform="rotate(-90 125.5 103.7)">11</text>
<text x="129.3" y="103.7" transform="rotate(-90 129.3 103.7)">12</text>
<text x="245.2" y="103.8">GND_AUD</text>
<text x="68" y="112.5">VCC3</text>
<text x="260.2" y="108.1">9</text>
<text x="260.2" y="110">8</text>
<text x="260.2" y="111.9">7</text>
<text x="260.2" y="113.9">6</text>
<text x="77.2" y="121.1" transform="rotate(-90 77.2 121.1)">2</text>
<text x="245.2" y="128.9">GND_AUD</text>
<text x="157.9" y="133.2">2</text>
<text x="165.5" y="133.2">1</text>
<text x="260.2" y="135.1">5</text>
<text x="260.2" y="137">4</text>
<text x="168" y="138.6">GND_AUD</text>
<text x="260.2" y="139">3</text>
<text x="260.2" y="140.9">2</text>
<text x="260.2" y="142.8">1</text>
<text x="266.4" y="148.1" transform="rotate(-90 266.4 148.1)">14</text>
<text x="268.3" y="148.1" transform="rotate(-90 268.3 148.1)">15</text>
<text x="270.3" y="148.1" transform="rotate(-90 270.3 148.1)">16</text>
<text x="272.2" y="148.1" transform="rotate(-90 272.2 148.1)">17</text>
<text x="134.8" y="151.2">VCC</text>
<text x="157.7" y="150.5">A</text>
<text x="167.4" y="150.5">C</text>
<text x="189.6" y="151.2">AVDD</text>
<text x="245.2" y="156">GND_AUD</text>
<text x="144.8" y="159.7" transform="rotate(-90 144.8 159.7)">2</text>
<text x="173.8" y="159.7" transform="rotate(-90 173.8 159.7)">2</text>
<text x="169.9" y="163.7">GND_AUD GND_AUD</text>
<text x="222" y="173">Title</text>
<text x="222" y="178.8">Size</text>
<text x="229.8" y="175.3">HD AUDIO ALC262</text>
<text x="229.8" y="178.8">Document Number</text>
<text x="285.7" y="178.8">Rev</text>
<text x="222" y="184.6">Date:</text>
<text x="229.8" y="181.1">DM208A</text>
<text x="230" y="184.6">Thursday, January 10, 2013</text>
<text x="260.6" y="184.6">Sheet</text>
<text x="270.3" y="184.6">8</text>
<text x="276.1" y="184.6">of</text>
<text x="281.9" y="184.6">10</text>
<text x="287.7" y="180.7">0.6</text>
</g>
<g font-size="1.7" fill="#00f">
<text x="228.2" y="25.8" transform="rotate(180 228.2 25.8)">+</text>
<text x="150.2" y="33.2" transform="rotate(-90 150.2 33.2)">+ 1</text>
<text x="167.5" y="33.2" transform="rotate(-90 167.5 33.2)">+ 1</text>
<text x="228.2" y="33.5" transform="rotate(180 228.2 33.5)">+</text>
<text x="24.7" y="56.4" transform="rotate(-90 24.7 56.4)">+ 1</text>
<text x="76.8" y="116.2" transform="rotate(-90 76.8 116.2)">+ 1</text>
<text x="144.4" y="154.8" transform="rotate(-90 144.4 154.8)">+ 1</text>
<text x="173.3" y="154.8" transform="rotate(-90 173.3 154.8)">+ 1</text>
</g>
<g font-size="1.7" fill="#004080">
<text x="95.4" y="46.1" transform="rotate(-90 95.4 46.1)">Sense B</text>
<text x="99.3" y="45.5" transform="rotate(-90 99.3 45.5)">DCVOL</text>
<text x="122.4" y="44.2" transform="rotate(-90 122.4 44.2)">VREF</text>
<text x="126.3" y="45.1" transform="rotate(-90 126.3 45.1)">AVSS1</text>
<text x="130.2" y="45.3" transform="rotate(-90 130.2 45.3)">AVDD1</text>
<text x="78.2" y="49">MONO-OUT</text>
<text x="78.2" y="52.9">AVDD2</text>
<text x="87.7" y="49.4" transform="rotate(-90 87.7 49.4)">LINE-OUT-R</text>
<text x="91.6" y="49.1" transform="rotate(-90 91.6 49.1)">LINE-OUT-L</text>
<text x="103.1" y="52" transform="rotate(-90 103.1 52)">MIC1-VREFO-R</text>
<text x="107" y="50.9" transform="rotate(-90 107 50.9)">LINE2-VREFO</text>
<text x="110.9" y="50.2" transform="rotate(-90 110.9 50.2)">MIC2-VREFO</text>
<text x="114.7" y="50.9" transform="rotate(-90 114.7 50.9)">LINE1-VREFO</text>
<text x="118.6" y="51.7" transform="rotate(-90 118.6 51.7)">MIC1-VREFO-L</text>
<text x="131.4" y="49">LINE1-R</text>
<text x="131.7" y="52.9">LINE1-L</text>
<text x="78.2" y="56.8">HP-OUT-L</text>
<text x="132.1" y="56.8">MIC1-R</text>
<text x="78.2" y="60.6">JDREF</text>
<text x="78.2" y="64.5">HP-OUT-R</text>
<text x="132.4" y="60.6">MIC1-L</text>
<text x="133.7" y="64.5">CD-R</text>
<text x="78.2" y="68.3">AVSS2</text>
<text x="131.1" y="68.3">CD-GND</text>
<text x="78.2" y="72.2">GPIO0</text>
<text x="78.2" y="76.1">GPIO1</text>
<text x="132.1" y="76.1">MIC2-R</text>
<text x="134" y="72.2">CD-L</text>
<text x="78.2" y="79.9">SPDIFO2</text>
<text x="78.2" y="83.8">DMIC-CLK</text>
<text x="131.4" y="83.8">LINE2-R</text>
<text x="132.4" y="79.9">MIC2-L</text>
<text x="78.2" y="87.7">SPDIFI/EAPD</text>
<text x="131.7" y="87.7">LINE2-L</text>
<text x="78.2" y="91.5">SPDIFO1</text>
<text x="131.4" y="91.5">Sense A</text>
<text x="87.7" y="99.4" transform="rotate(-90 87.7 99.4)">DVDD-CORE</text>
<text x="91.6" y="99.4" transform="rotate(-90 91.6 99.4)">GPIO2/DMIC-DATA</text>
<text x="95.4" y="99.4" transform="rotate(-90 95.4 99.4)">GPIO3</text>
<text x="99.3" y="99.4" transform="rotate(-90 99.3 99.4)">DVSS-CORE</text>
<text x="103.1" y="99.4" transform="rotate(-90 103.1 99.4)">SDATA-OUT</text>
<text x="107" y="99.4" transform="rotate(-90 107 99.4)">BCLK</text>
<text x="110.9" y="99.4" transform="rotate(-90 110.9 99.4)">DVSS</text>
<text x="114.7" y="99.4" transform="rotate(-90 114.7 99.4)">SDATA-IN</text>
<text x="118.6" y="99.4" transform="rotate(-90 118.6 99.4)">DVDD-IO</text>
<text x="122.4" y="99.4" transform="rotate(-90 122.4 99.4)">SYNC</text>
<text x="126.3" y="99.4" transform="rotate(-90 126.3 99.4)">RESET#</text>
<text x="130.2" y="99.4" transform="rotate(-90 130.2 99.4)">BEEP-IN</text>
</g>
<g font-size="1.4">
<text x="30.9" y="1.5">5</text>
<text x="88.8" y="1.5">4</text>
<text x="146.7" y="1.5">3</text>
<text x="204.7" y="1.5">2</text>
<text x="262.6" y="1.5">1</text>
<text x=".5" y="26.1">D</text>
<text x="292" y="26.1">D</text>
<text x=".5" y="71.9">C</text>
<text x="292" y="71.9">C</text>
<text x=".5" y="117.8">B</text>
<text x="292" y="117.8">B</text>
<text x=".5" y="163.6">A</text>
<text x="292" y="163.6">A</text>
<text x="30.9" y="186.8">5</text>
<text x="88.8" y="186.8">4</text>
<text x="146.7" y="186.8">3</text>
<text x="204.7" y="186.8">2</text>
<text x="262.6" y="186.8">1</text>
</g>
</svg>
